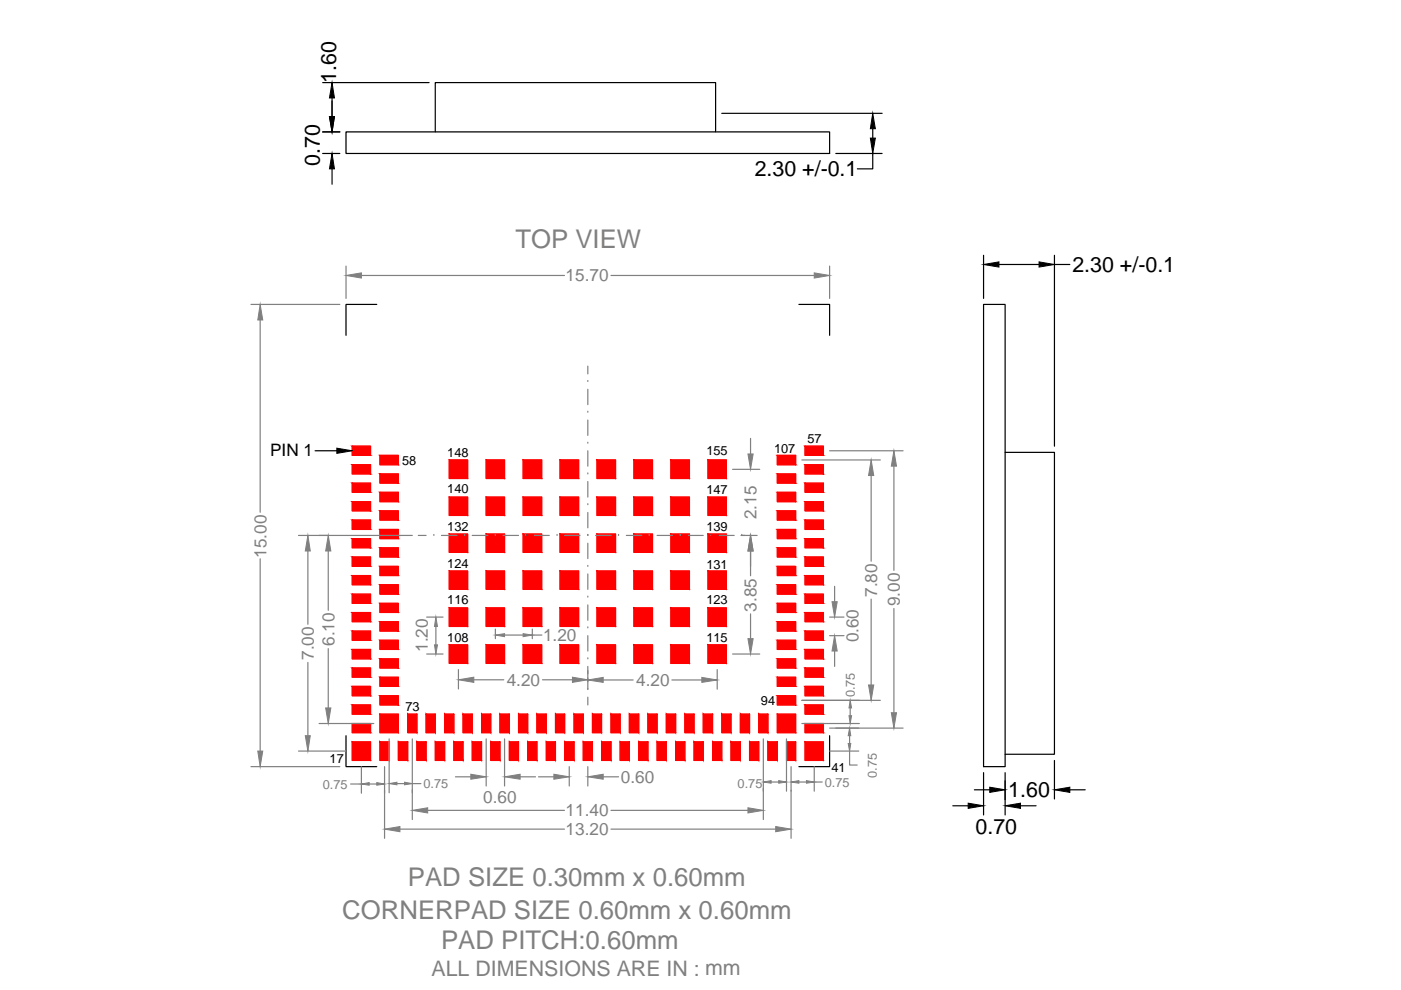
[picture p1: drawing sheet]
<svg xmlns="http://www.w3.org/2000/svg" width="297mm" height="210mm" viewBox="0 0 297 210" stroke-linecap="round" stroke-linejoin="round" font-family="sans-serif">
<!-- layer: 0 -->
<g fill="#f00" stroke="#f00" stroke-width=".21">
<path d="M170.7 94.6v1.9h3.9zM170.7 94.6h3.9v1.9z"/>
<path d="M74.7 94.6v1.9h3.9zM74.7 94.6h3.9v1.9z"/>
<path d="M164.8 96.5v2h3.9zM164.8 96.5h3.9v2z"/>
<path d="M80.6 96.5v2h3.9zM80.6 96.5h3.9v2z"/>
<path d="M170.7 98.5v2h3.9zM170.7 98.5h3.9v2z"/>
<path d="M74.7 98.5v2h3.9zM74.7 98.5h3.9v2z"/>
<path d="M150.1 97.5v4h3.9zM150.1 97.5h3.9v4z"/>
<path d="M142.2 97.5v4h4zM142.2 97.5h4v4z"/>
<path d="M134.4 97.5v4h3.9zM134.4 97.5h3.9v4z"/>
<path d="M126.6 97.5v4h3.9zM126.6 97.5h3.9v4z"/>
<path d="M118.7 97.5v4h4zM118.7 97.5h4v4z"/>
<path d="M110.9 97.5v4h4zM110.9 97.5h4v4z"/>
<path d="M103.1 97.5v4h3.9zM103.1 97.5h3.9v4z"/>
<path d="M95.3 97.5v4h3.8zM95.3 97.5h3.8v4z"/>
<path d="M164.8 100.5v1.9h3.9zM164.8 100.5h3.9v1.9z"/>
<path d="M80.6 100.5v1.9h3.9zM80.6 100.5h3.9v1.9z"/>
<path d="M170.7 102.4v2h3.9zM170.7 102.4h3.9v2z"/>
<path d="M74.7 102.4v2h3.9zM74.7 102.4h3.9v2z"/>
<path d="M164.8 104.4v2h3.9zM164.8 104.4h3.9v2z"/>
<path d="M80.6 104.4v2h3.9zM80.6 104.4h3.9v2z"/>
<path d="M170.7 106.4v1.9h3.9zM170.7 106.4h3.9v1.9z"/>
<path d="M74.7 106.4v1.9h3.9zM74.7 106.4h3.9v1.9z"/>
<path d="M150.1 105.4v3.9h3.9zM150.1 105.4h3.9v3.9z"/>
<path d="M142.2 105.4v3.9h4zM142.2 105.4h4v3.9z"/>
<path d="M134.4 105.4v3.9h3.9zM134.4 105.4h3.9v3.9z"/>
<path d="M126.6 105.4v3.9h3.9zM126.6 105.4h3.9v3.9z"/>
<path d="M118.7 105.4v3.9h4zM118.7 105.4h4v3.9z"/>
<path d="M110.9 105.4v3.9h4zM110.9 105.4h4v3.9z"/>
<path d="M103.1 105.4v3.9h3.9zM103.1 105.4h3.9v3.9z"/>
<path d="M95.3 105.4v3.9h3.8zM95.3 105.4h3.8v3.9z"/>
<path d="M164.8 108.3v2h3.9zM164.8 108.3h3.9v2z"/>
<path d="M80.6 108.3v2h3.9zM80.6 108.3h3.9v2z"/>
<path d="M170.7 110.3v2h3.9zM170.7 110.3h3.9v2z"/>
<path d="M74.7 110.3v2h3.9zM74.7 110.3h3.9v2z"/>
<path d="M164.8 112.3v1.9h3.9zM164.8 112.3h3.9v1.9z"/>
<path d="M80.6 112.3v1.9h3.9zM80.6 112.3h3.9v1.9z"/>
<path d="M170.7 114.2v1.9h3.9zM170.7 114.2h3.9v1.9z"/>
<path d="M74.7 114.2v1.9h3.9zM74.7 114.2h3.9v1.9z"/>
<path d="M150.1 113.2v3.9h3.9zM150.1 113.2h3.9v3.9z"/>
<path d="M142.2 113.2v3.9h4zM142.2 113.2h4v3.9z"/>
<path d="M134.4 113.2v3.9h3.9zM134.4 113.2h3.9v3.9z"/>
<path d="M126.6 113.2v3.9h3.9zM126.6 113.2h3.9v3.9z"/>
<path d="M118.7 113.2v3.9h4zM118.7 113.2h4v3.9z"/>
<path d="M110.9 113.2v3.9h4zM110.9 113.2h4v3.9z"/>
<path d="M103.1 113.2v3.9h3.9zM103.1 113.2h3.9v3.9z"/>
<path d="M95.3 113.2v3.9h3.8zM95.3 113.2h3.8v3.9z"/>
<path d="M164.8 116.1v2h3.9zM164.8 116.1h3.9v2z"/>
<path d="M80.6 116.1v2h3.9zM80.6 116.1h3.9v2z"/>
<path d="M170.7 118.1v2h3.9zM170.7 118.1h3.9v2z"/>
<path d="M74.7 118.1v2h3.9zM74.7 118.1h3.9v2z"/>
<path d="M164.8 120.1v1.9h3.9zM164.8 120.1h3.9v1.9z"/>
<path d="M80.6 120.1v1.9h3.9zM80.6 120.1h3.9v1.9z"/>
<path d="M170.7 122v2h3.9zM170.7 122h3.9v2z"/>
<path d="M74.7 122v2h3.9zM74.7 122h3.9v2z"/>
<path d="M150.1 121.1v3.9h3.9zM150.1 121.1h3.9v3.9z"/>
<path d="M142.2 121.1v3.9h4zM142.2 121.1h4v3.9z"/>
<path d="M134.4 121.1v3.9h3.9zM134.4 121.1h3.9v3.9z"/>
<path d="M126.6 121.1v3.9h3.9zM126.6 121.1h3.9v3.9z"/>
<path d="M118.7 121.1v3.9h4zM118.7 121.1h4v3.9z"/>
<path d="M110.9 121.1v3.9h4zM110.9 121.1h4v3.9z"/>
<path d="M103.1 121.1v3.9h3.9zM103.1 121.1h3.9v3.9z"/>
<path d="M95.3 121.1v3.9h3.8zM95.3 121.1h3.8v3.9z"/>
<path d="M164.8 124v2h3.9zM164.8 124h3.9v2z"/>
<path d="M80.6 124v2h3.9zM80.6 124h3.9v2z"/>
<path d="M170.7 126v1.9h3.9zM170.7 126h3.9v1.9z"/>
<path d="M74.7 126v1.9h3.9zM74.7 126h3.9v1.9z"/>
<path d="M164.8 127.9v2h3.9zM164.8 127.9h3.9v2z"/>
<path d="M80.6 127.9v2h3.9zM80.6 127.9h3.9v2z"/>
<path d="M170.7 129.9v1.9h3.9zM170.7 129.9h3.9v1.9z"/>
<path d="M74.7 129.9v1.9h3.9zM74.7 129.9h3.9v1.9z"/>
<path d="M150.1 128.9v3.9h3.9zM150.1 128.9h3.9v3.9z"/>
<path d="M142.2 128.9v3.9h4zM142.2 128.9h4v3.9z"/>
<path d="M134.4 128.9v3.9h3.9zM134.4 128.9h3.9v3.9z"/>
<path d="M126.6 128.9v3.9h3.9zM126.6 128.9h3.9v3.9z"/>
<path d="M118.7 128.9v3.9h4zM118.7 128.9h4v3.9z"/>
<path d="M110.9 128.9v3.9h4zM110.9 128.9h4v3.9z"/>
<path d="M103.1 128.9v3.9h3.9zM103.1 128.9h3.9v3.9z"/>
<path d="M95.3 128.9v3.9h3.8zM95.3 128.9h3.8v3.9z"/>
<path d="M164.8 131.8v2h3.9zM164.8 131.8h3.9v2z"/>
<path d="M80.6 131.8v2h3.9zM80.6 131.8h3.9v2z"/>
<path d="M170.7 133.8v1.9h3.9zM170.7 133.8h3.9v1.9z"/>
<path d="M74.7 133.8v1.9h3.9zM74.7 133.8h3.9v1.9z"/>
<path d="M164.8 135.7v2h3.9zM164.8 135.7h3.9v2z"/>
<path d="M80.6 135.7v2h3.9zM80.6 135.7h3.9v2z"/>
<path d="M170.7 137.7v2h3.9zM170.7 137.7h3.9v2z"/>
<path d="M74.7 137.7v2h3.9zM74.7 137.7h3.9v2z"/>
<path d="M150.1 136.7v4h3.9zM150.1 136.7h3.9v4z"/>
<path d="M142.2 136.7v4h4zM142.2 136.7h4v4z"/>
<path d="M134.4 136.7v4h3.9zM134.4 136.7h3.9v4z"/>
<path d="M126.6 136.7v4h3.9zM126.6 136.7h3.9v4z"/>
<path d="M118.7 136.7v4h4zM118.7 136.7h4v4z"/>
<path d="M110.9 136.7v4h4zM110.9 136.7h4v4z"/>
<path d="M103.1 136.7v4h3.9zM103.1 136.7h3.9v4z"/>
<path d="M95.3 136.7v4h3.8zM95.3 136.7h3.8v4z"/>
<path d="M164.8 139.7v1.9h3.9zM164.8 139.7h3.9v1.9z"/>
<path d="M80.6 139.7v1.9h3.9zM80.6 139.7h3.9v1.9z"/>
<path d="M170.7 141.6v2h3.9zM170.7 141.6h3.9v2z"/>
<path d="M74.7 141.6v2h3.9zM74.7 141.6h3.9v2z"/>
<path d="M164.8 143.6v1.9h3.9zM164.8 143.6h3.9v1.9z"/>
<path d="M80.6 143.6v1.9h3.9zM80.6 143.6h3.9v1.9z"/>
<path d="M170.7 145.5v2h3.9zM170.7 145.5h3.9v2z"/>
<path d="M74.7 145.5v2h3.9zM74.7 145.5h3.9v2z"/>
<path d="M164.8 147.5v2h3.9zM164.8 147.5h3.9v2z"/>
<path d="M80.6 147.5v2h3.9zM80.6 147.5h3.9v2z"/>
<path d="M170.7 149.5v1.9h3.9zM170.7 149.5h3.9v1.9z"/>
<path d="M74.7 149.5v1.9h3.9zM74.7 149.5h3.9v1.9z"/>
<path d="M170.7 153.4v1.9h3.9zM170.7 153.4h3.9v1.9z"/>
<path d="M164.8 151.4v3.9h3.9zM164.8 151.4h3.9v3.9z"/>
<path d="M160.9 151.4v3.9h1.9zM160.9 151.4h1.9v3.9z"/>
<path d="M157 151.4v3.9h1.9zM157 151.4h1.9v3.9z"/>
<path d="M153 151.4v3.9h2zM153 151.4h2v3.9z"/>
<path d="M149.1 151.4v3.9h2zM149.1 151.4h2v3.9z"/>
<path d="M145.2 151.4v3.9h2zM145.2 151.4h2v3.9z"/>
<path d="M141.3 151.4v3.9h2zM141.3 151.4h2v3.9z"/>
<path d="M137.4 151.4v3.9h1.9zM137.4 151.4h1.9v3.9z"/>
<path d="M133.4 151.4v3.9h2zM133.4 151.4h2v3.9z"/>
<path d="M129.5 151.4v3.9h2zM129.5 151.4h2v3.9z"/>
<path d="M125.6 151.4v3.9h2zM125.6 151.4h2v3.9z"/>
<path d="M121.7 151.4v3.9h2zM121.7 151.4h2v3.9z"/>
<path d="M117.8 151.4v3.9h1.9zM117.8 151.4h1.9v3.9z"/>
<path d="M113.8 151.4v3.9h2zM113.8 151.4h2v3.9z"/>
<path d="M109.9 151.4v3.9h2zM109.9 151.4h2v3.9z"/>
<path d="M106 151.4v3.9h2zM106 151.4h2v3.9z"/>
<path d="M102.1 151.4v3.9h2zM102.1 151.4h2v3.9z"/>
<path d="M98.2 151.4v3.9h1.9zM98.2 151.4h1.9v3.9z"/>
<path d="M94.3 151.4v3.9h1.9zM94.3 151.4h1.9v3.9z"/>
<path d="M90.3 151.4v3.9h2zM90.3 151.4h2v3.9z"/>
<path d="M86.4 151.4v3.9h2zM86.4 151.4h2v3.9z"/>
<path d="M80.6 151.4v3.9h3.9zM80.6 151.4h3.9v3.9z"/>
<path d="M74.7 153.4v1.9h3.9zM74.7 153.4h3.9v1.9z"/>
<path d="M170.7 157.3v3.9h3.9zM170.7 157.3h3.9v3.9z"/>
<path d="M166.8 157.3v3.9h1.9zM166.8 157.3h1.9v3.9z"/>
<path d="M162.8 157.3v3.9h2zM162.8 157.3h2v3.9z"/>
<path d="M158.9 157.3v3.9h2zM158.9 157.3h2v3.9z"/>
<path d="M155 157.3v3.9h2zM155 157.3h2v3.9z"/>
<path d="M151.1 157.3v3.9h1.9zM151.1 157.3h1.9v3.9z"/>
<path d="M147.2 157.3v3.9h1.9zM147.2 157.3h1.9v3.9z"/>
<path d="M143.3 157.3v3.9h1.9zM143.3 157.3h1.9v3.9z"/>
<path d="M139.3 157.3v3.9h2zM139.3 157.3h2v3.9z"/>
<path d="M135.4 157.3v3.9h2zM135.4 157.3h2v3.9z"/>
<path d="M131.5 157.3v3.9h1.9zM131.5 157.3h1.9v3.9z"/>
<path d="M127.6 157.3v3.9h1.9zM127.6 157.3h1.9v3.9z"/>
<path d="M123.7 157.3v3.9h1.9zM123.7 157.3h1.9v3.9z"/>
<path d="M119.7 157.3v3.9h2zM119.7 157.3h2v3.9z"/>
<path d="M115.8 157.3v3.9h2zM115.8 157.3h2v3.9z"/>
<path d="M111.9 157.3v3.9h1.9zM111.9 157.3h1.9v3.9z"/>
<path d="M108 157.3v3.9h1.9zM108 157.3h1.9v3.9z"/>
<path d="M104.1 157.3v3.9h1.9zM104.1 157.3h1.9v3.9z"/>
<path d="M100.1 157.3v3.9h2zM100.1 157.3h2v3.9z"/>
<path d="M96.2 157.3v3.9h2zM96.2 157.3h2v3.9z"/>
<path d="M92.3 157.3v3.9h2zM92.3 157.3h2v3.9z"/>
<path d="M88.4 157.3v3.9h1.9zM88.4 157.3h1.9v3.9z"/>
<path d="M84.5 157.3v3.9h1.9zM84.5 157.3h1.9v3.9z"/>
<path d="M80.6 157.3v3.9h1.9zM80.6 157.3h1.9v3.9z"/>
<path d="M74.7 157.3v3.9h3.9zM74.7 157.3h3.9v3.9z"/>
</g>
<!-- layer: top -->
<g fill="none" stroke="#f00" stroke-width=".25">
<path d="M74.7 94.6h3.9v1.9h-3.9zM74.7 98.5h3.9v2h-3.9zM80.6 96.5h3.9v2h-3.9zM95.3 97.5h3.8v4h-3.8zM103.1 97.5h3.9v4h-3.9zM110.9 97.5h4v4h-4zM118.7 97.5h4v4h-4zM126.6 97.5h3.9v4h-3.9zM134.4 97.5h3.9v4h-3.9zM142.2 97.5h4v4h-4zM150.1 97.5h3.9v4h-3.9zM164.8 96.5h3.9v2h-3.9z"/>
<path d="M170.7 98.5h3.9v2h-3.9zM170.7 94.6h3.9v1.9h-3.9zM74.7 102.4h3.9v2h-3.9zM74.7 106.4h3.9v1.9h-3.9zM74.7 110.3h3.9v2h-3.9zM74.7 114.2h3.9v1.9h-3.9zM74.7 118.1h3.9v2h-3.9zM80.6 100.5h3.9v1.9h-3.9zM80.6 104.4h3.9v2h-3.9zM80.6 108.3h3.9v2h-3.9zM80.6 112.3h3.9v1.9h-3.9zM80.6 116.1h3.9v2h-3.9z"/>
<path d="M95.3 113.2h3.8v3.9h-3.8zM95.3 105.4h3.8v3.9h-3.8zM103.1 113.2h3.9v3.9h-3.9zM103.1 105.4h3.9v3.9h-3.9zM110.9 113.2h4v3.9h-4zM110.9 105.4h4v3.9h-4zM118.7 113.2h4v3.9h-4zM118.7 105.4h4v3.9h-4zM126.6 113.2h3.9v3.9h-3.9zM126.6 105.4h3.9v3.9h-3.9zM134.4 113.2h3.9v3.9h-3.9zM134.4 105.4h3.9v3.9h-3.9z"/>
<path d="M142.2 113.2h4v3.9h-4zM142.2 105.4h4v3.9h-4zM150.1 113.2h3.9v3.9h-3.9zM150.1 105.4h3.9v3.9h-3.9zM164.8 116.1h3.9v2h-3.9zM164.8 112.3h3.9v1.9h-3.9zM164.8 108.3h3.9v2h-3.9zM164.8 104.4h3.9v2h-3.9zM164.8 100.5h3.9v1.9h-3.9zM170.7 118.1h3.9v2h-3.9zM170.7 114.2h3.9v1.9h-3.9zM170.7 110.3h3.9v2h-3.9z"/>
<path d="M170.7 106.4h3.9v1.9h-3.9zM170.7 102.4h3.9v2h-3.9zM74.7 122h3.9v2h-3.9zM74.7 126h3.9v1.9h-3.9zM74.7 129.9h3.9v1.9h-3.9zM74.7 133.8h3.9v1.9h-3.9zM74.7 137.7h3.9v2h-3.9zM80.6 120.1h3.9v1.9h-3.9zM80.6 124h3.9v2h-3.9zM80.6 127.9h3.9v2h-3.9zM80.6 131.8h3.9v2h-3.9zM80.6 135.7h3.9v2h-3.9z"/>
<path d="M80.6 139.7h3.9v1.9h-3.9zM95.3 136.7h3.8v4h-3.8zM95.3 128.9h3.8v3.9h-3.8zM95.3 121.1h3.8v3.9h-3.8zM103.1 136.7h3.9v4h-3.9zM103.1 128.9h3.9v3.9h-3.9zM103.1 121.1h3.9v3.9h-3.9zM110.9 136.7h4v4h-4zM110.9 128.9h4v3.9h-4zM110.9 121.1h4v3.9h-4zM118.7 136.7h4v4h-4zM118.7 128.9h4v3.9h-4z"/>
<path d="M118.7 121.1h4v3.9h-4zM126.6 136.7h3.9v4h-3.9zM126.6 128.9h3.9v3.9h-3.9zM126.6 121.1h3.9v3.9h-3.9zM134.4 136.7h3.9v4h-3.9zM134.4 128.9h3.9v3.9h-3.9zM134.4 121.1h3.9v3.9h-3.9zM142.2 136.7h4v4h-4zM142.2 128.9h4v3.9h-4zM142.2 121.1h4v3.9h-4zM150.1 136.7h3.9v4h-3.9zM150.1 128.9h3.9v3.9h-3.9z"/>
<path d="M150.1 121.1h3.9v3.9h-3.9zM164.8 139.7h3.9v1.9h-3.9zM164.8 135.7h3.9v2h-3.9zM164.8 131.8h3.9v2h-3.9zM164.8 127.9h3.9v2h-3.9zM164.8 124h3.9v2h-3.9zM164.8 120.1h3.9v1.9h-3.9zM170.7 137.7h3.9v2h-3.9zM170.7 133.8h3.9v1.9h-3.9zM170.7 129.9h3.9v1.9h-3.9zM170.7 126h3.9v1.9h-3.9zM170.7 122h3.9v2h-3.9z"/>
<path d="M74.7 141.6h3.9v2h-3.9zM74.7 145.5h3.9v2h-3.9zM74.7 149.5h3.9v1.9h-3.9zM74.7 153.4h3.9v1.9h-3.9zM74.7 157.3h3.9v3.9h-3.9zM80.6 157.3h1.9v3.9h-1.9zM80.6 143.6h3.9v1.9h-3.9zM80.6 147.5h3.9v2h-3.9zM80.6 151.4h3.9v3.9h-3.9zM84.5 157.3h1.9v3.9h-1.9zM86.4 151.4h2v3.9h-2zM88.4 157.3h1.9v3.9h-1.9z"/>
<path d="M90.3 151.4h2v3.9h-2zM92.3 157.3h2v3.9h-2zM94.3 151.4h1.9v3.9h-1.9zM96.2 157.3h2v3.9h-2zM98.2 151.4h1.9v3.9h-1.9zM100.1 157.3h2v3.9h-2zM102.1 151.4h2v3.9h-2zM104.1 157.3h1.9v3.9h-1.9zM106 151.4h2v3.9h-2zM108 157.3h1.9v3.9h-1.9zM109.9 151.4h2v3.9h-2zM111.9 157.3h1.9v3.9h-1.9z"/>
<path d="M113.8 151.4h2v3.9h-2zM115.8 157.3h2v3.9h-2zM117.8 151.4h1.9v3.9h-1.9zM119.7 157.3h2v3.9h-2zM121.7 151.4h2v3.9h-2zM123.7 157.3h1.9v3.9h-1.9zM125.6 151.4h2v3.9h-2zM127.6 157.3h1.9v3.9h-1.9zM129.5 151.4h2v3.9h-2zM131.5 157.3h1.9v3.9h-1.9zM133.4 151.4h2v3.9h-2zM135.4 157.3h2v3.9h-2z"/>
<path d="M137.4 151.4h1.9v3.9h-1.9zM139.3 157.3h2v3.9h-2zM141.3 151.4h2v3.9h-2zM143.3 157.3h1.9v3.9h-1.9zM145.2 151.4h2v3.9h-2zM147.2 157.3h1.9v3.9h-1.9zM149.1 151.4h2v3.9h-2zM151.1 157.3h1.9v3.9h-1.9zM153 151.4h2v3.9h-2zM155 157.3h2v3.9h-2zM157 151.4h1.9v3.9h-1.9zM158.9 157.3h2v3.9h-2z"/>
<path d="M160.9 151.4h1.9v3.9h-1.9zM162.8 157.3h2v3.9h-2zM164.8 151.4h3.9v3.9h-3.9zM164.8 147.5h3.9v2h-3.9zM164.8 143.6h3.9v1.9h-3.9zM166.8 157.3h1.9v3.9h-1.9zM170.7 157.3h3.9v3.9h-3.9zM170.7 153.4h3.9v1.9h-3.9zM170.7 149.5h3.9v1.9h-3.9zM170.7 145.5h3.9v2h-3.9zM170.7 141.6h3.9v2h-3.9z"/>
</g>
<!-- layer: 0 -->
<g fill="none" stroke="#000" stroke-width=".25">
<path d="M68.4 17.5h22.6M68.4 32.5h3.7M68.4 28h3.7M70.4 20.8v3.9M70.4 35.8v3.3M73.4 28h102.5v4.5h-102.5zM92.3 28v-10.5h59.4v10.5M153 24h34M177.2 32.5h9.8M185 32.5v3.3h-3.2M185 27.3v2M208.5 54.1v9.2"/>
<path d="M211.8 56.1h8.5M223.6 54.1v40.5M223.6 56.1h3.2M79.9 64.5h-6.5v6.6M169.4 64.5h6.5v6.6M208.5 64.5h4.6v98h-4.6zM66.8 95.6h4.6M213.1 95.9h10.5v64h-10.5M73.4 156v6.5h6.5M175.9 156v6.5h-6.5M202 170.8h3.3M206.6 167.5h3.2"/>
<path d="M208.5 163.8v9M213.1 163.8v9M216.4 170.8h3.3M223.6 161.2v8.2M226.8 167.5h3.3"/>
</g>
<g fill="none" stroke="#808080" stroke-width=".25">
<path d="M73.4 56.4v6.9M76.6 58.4h43.1M129.5 58.4h43.1M175.9 56.4v6.9M53.2 64.5h18.9M55.2 67.8v40.8M124.6 77.6v1.7M124.6 80.9h.1M124.6 87.4h.1M124.6 94h.1M124.6 82.5v3.3M124.6 89.1v3.2"/>
<path d="M124.6 95.6v3.2M155.3 99.5h5.8M159.1 92.9v3.4M170 97.5h16.6M175.9 95.6h15.6M189.5 98.8v22.1M55.2 118.5v40.7M63.3 113.5h24.1M65.3 116.8v15.6M69.6 116.8v12.6M88.7 113.5h1.6M92 113.5h.1"/>
<path d="M93.6 113.5h3.3M98.5 113.5h.1M100.1 113.5h3.3M105 113.5h.1M106.7 113.5h3.2M111.5 113.5h.1M113.2 113.5h3.3M118.1 113.5h.1M119.7 113.5h3.3M124.6 113.5h.1M124.6 100.5h.1M124.6 107h.1"/>
<path d="M124.6 102.1v3.3M124.6 108.7v3.2M124.6 115.2v3.2M126.3 113.5h3.2M131.1 113.5h.1M132.8 113.5h3.3M137.7 113.5h.1M139.3 113.5h3.3M144.2 113.5h.1M145.8 113.5h3.3M150.7 113.5h.1M152.4 113.5h3.3"/>
<path d="M157.1 113.5h3.4M157.3 113.5h.1M159.1 116.8v5.3M184.7 100.8v18.2M69.6 137.5v12.6M90.5 130.8h3.4M90.5 138.7h3.4M92.4 132.8v3.9M105 133.4v2M107 134.6h3.9M112.9 133.4v2M112.9 134.6h2"/>
<path d="M124.6 120.1h.1M124.6 126.6h.1M124.6 133.1h.1M124.6 139.7h.1M124.6 121.7v3.3M124.6 128.3v3.2M124.6 134.8v3.2M155.3 138.7h5.8M159.1 130.2v5.2M175.9 130.8h3M175.9 134.8h3M177 124.3v3.3"/>
<path d="M177 138v3.3M184.7 127v18.2M189.5 129v22.1M63.3 159.2h10.1M65.3 140.4v15.6M67.6 153.4h11.6M82.5 156.7v11.4M87.4 156.7v17.1M97.2 142v4.1M100.5 144.1h6.3M103.1 156.7v10M107 156.7v10"/>
<path d="M115 144.1h6.4M124.6 146.2h.1M124.6 141.3v4.8M124.6 147.8v1.7M127.9 144.2h6.3M142.5 144.2h6.3M152.1 142v4.1M161.8 156.7v17.1M166.8 156.7v11.1M170 148.5h16.6M170 153.4h12.2M175.9 154.4h15.6"/>
<path d="M175.9 159.2h6.2M180.1 159.2v3h1.6M180.1 156v1.6M180.3 150.1v1.7M53.2 162.5h18.9M74.3 166.2h2.3M76.6 162.5v5.7M78.3 166.2h1.6M81.5 162.5v15.2M84.2 166.1h1.6M84.8 175.8h34.9M87.4 166.1h1.8"/>
<path d="M90.7 171.8h29M96.6 164.7h3.2M110.3 164.7h3.2M114.2 164.7h3.2M120.7 162.5v4.2M124.6 162.5v4.2M127.9 164.7h3.2M129.5 175.8h35M129.5 171.8h29.1M163.5 165.8h1.6M167.7 162.5v15.2M169.4 165.8h1.6"/>
<path d="M172.6 162.5v5.3M172.6 165.8h1.7"/>
</g>
<g fill="#808080" stroke="#808080" stroke-width=".21">
<path d="M73.4 58.4l3.2-.5v1.1z"/>
<path d="M172.6 57.9l3.3 .5-3.3 .6z"/>
<path d="M55.2 64.5l.5 3.3h-1z"/>
<path d="M54.7 159.2h1l-.5 3.3z"/>
<path d="M76.6 166.2l1.7-.3v.6z"/>
<path d="M79.9 165.9l1.6 .3-1.6 .3z"/>
<path d="M167.7 165.8l1.7-.3v.6z"/>
<path d="M171 165.5l1.6 .3-1.6 .3z"/>
<path d="M117.4 164.2l3.3 .5-3.3 .5z"/>
<path d="M124.6 164.7l3.3-.5v1z"/>
<path d="M81.5 175.8l3.3-.6v1.1z"/>
<path d="M164.5 175.2l3.2 .6-3.2 .5z"/>
<path d="M82.5 166.1l1.7-.3v.6z"/>
<path d="M85.8 165.8l1.6 .3-1.6 .3z"/>
<path d="M165.1 165.5l1.7 .3-1.7 .3z"/>
<path d="M161.8 165.8l1.7-.3v.6z"/>
<path d="M87.4 171.8l3.3-.5v1.1z"/>
<path d="M158.6 171.3l3.2 .5-3.2 .6z"/>
<path d="M99.8 164.2l3.3 .5-3.3 .5z"/>
<path d="M107 164.7l3.3-.5v1z"/>
<path d="M97.2 144.1l3.3-.5v1.1z"/>
<path d="M121.4 143.6l3.2 .5-3.2 .6z"/>
<path d="M124.6 144.2l3.3-.6v1.1z"/>
<path d="M148.8 143.6l3.3 .6-3.3 .5z"/>
<path d="M105 134.6l2-.2v.6z"/>
<path d="M110.9 134.4l2 .2-2 .4z"/>
<path d="M92.4 130.8l.4 2h-.7z"/>
<path d="M92.1 136.7h.7l-.4 2z"/>
<path d="M158.6 135.4h1.1l-.6 3.3z"/>
<path d="M159.1 113.5l.6 3.3h-1.1z"/>
<path d="M158.6 96.3h1.1l-.6 3.2z"/>
<path d="M189.5 95.6l.6 3.2h-1.1z"/>
<path d="M189 151.1h1.1l-.6 3.3z"/>
<path d="M179.8 157.6h.6l-.3 1.6z"/>
<path d="M180.1 154.4l.3 1.6h-.6z"/>
<path d="M184.7 97.5l.6 3.3h-1.1z"/>
<path d="M184.2 145.2h1.1l-.6 3.3z"/>
<path d="M180 151.8h.6l-.3 1.6z"/>
<path d="M180.3 148.5l.3 1.6h-.6z"/>
<path d="M177 134.8l.5 3.2h-1.1z"/>
<path d="M176.4 127.6h1.1l-.5 3.2z"/>
<path d="M65.3 113.5l.5 3.3h-1.1z"/>
<path d="M64.7 156h1.1l-.5 3.2z"/>
<path d="M69 150.1h1.1l-.5 3.3z"/>
<path d="M69.6 113.5l.5 3.3h-1.1z"/>
</g>
<path d="M70.4 32.5l.5 3.3h-1zM69.9 24.7h1l-.5 3.3zM70.4 17.5l.5 3.3h-1zM185 24l.6 3.3h-1.1zM184.5 29.3h1.1l-.6 3.2zM208.5 56.1l3.3-.6v1.1zM220.3 55.5l3.3 .6-3.3 .5zM71.4 95l3.3 .6-3.3 .5zM205.3 170.3l3.2 .5-3.2 .6zM209.8 166.9l3.3 .6-3.3 .5zM213.1 170.8l3.3-.5v1.1zM223.6 167.5l3.2-.6v1.1z" fill="#000" stroke="#000" stroke-width=".21"/>
<g font-size="5.5" fill="#808080">
<text x="109.3" y="52.6">TOP VIEW</text>
<text x="86.5" y="187.9">PAD SIZE 0.30mm x 0.60mm</text>
<text x="72.6" y="194.9">CORNERPAD SIZE 0.60mm x 0.60mm</text>
<text x="93.5" y="201.2">PAD PITCH:0.60mm</text>
</g>
<g font-size="4.5">
<text x="71.3" y="17.6" transform="rotate(-90 71.3 17.6)">1.60</text>
<text x="67.8" y="35.2" transform="rotate(-90 67.8 35.2)">0.70</text>
<text x="160" y="37.4">2.30 +/-0.1</text>
<text x="227.4" y="57.7">2.30 +/-0.1</text>
<text x="213.8" y="169.1">1.60</text>
<text x="206.8" y="176.9">0.70</text>
</g>
<text font-size="4.5" fill="#808080" x="91.5" y="206.9">ALL DIMENSIONS ARE IN : mm</text>
<g font-size="3.6" fill="#808080">
<text x="119.9" y="59.7">15.70</text>
<text x="160.4" y="110.1" transform="rotate(-90 160.4 110.1)">2.15</text>
<text x="56.5" y="118.2" transform="rotate(-90 56.5 118.2)">15.00</text>
<text x="160.4" y="129.7" transform="rotate(-90 160.4 129.7)">3.85</text>
<text x="186" y="126.6" transform="rotate(-90 186 126.6)">7.80</text>
<text x="190.8" y="128.5" transform="rotate(-90 190.8 128.5)">9.00</text>
<text x="70.9" y="137" transform="rotate(-90 70.9 137)">6.10</text>
<text x="115.1" y="136">1.20</text>
<text x="182" y="136.2" transform="rotate(-90 182 136.2)">0.60</text>
<text x="66.5" y="139.9" transform="rotate(-90 66.5 139.9)">7.00</text>
<text x="90.7" y="138.2" transform="rotate(-90 90.7 138.2)">1.20</text>
<text x="107.4" y="145.4">4.20</text>
<text x="134.9" y="145.4">4.20</text>
<text x="131.7" y="166">0.60</text>
<text x="102.4" y="170.2">0.60</text>
<text x="119.9" y="173.1">11.40</text>
<text x="119.9" y="177.1">13.20</text>
</g>
<text font-size="3.6" x="57.3" y="96.8">PIN 1</text>
<g font-size="2.7">
<text x="164.1" y="96">107</text>
<text x="171.2" y="93.8">57</text>
<text x="85.3" y="98.7">58</text>
<text x="94.8" y="96.8">148</text>
<text x="149.8" y="96.5">155</text>
<text x="94.8" y="104.5">140</text>
<text x="149.8" y="104.7">147</text>
<text x="94.8" y="112.6">132</text>
<text x="149.8" y="112.7">139</text>
<text x="94.8" y="120.4">124</text>
<text x="149.8" y="120.6">131</text>
<text x="94.8" y="128.1">116</text>
<text x="149.8" y="128.1">123</text>
<text x="94.8" y="136.1">108</text>
<text x="149.8" y="136.1">115</text>
<text x="161.3" y="149.5">94</text>
<text x="86" y="150.7">73</text>
<text x="69.9" y="161.8">17</text>
<text x="176.3" y="163.7">41</text>
</g>
<g font-size="2.7" fill="#808080">
<text x="181.2" y="147.9" transform="rotate(-90 181.2 147.9)">0.75</text>
<text x="68.5" y="167.2">0.75</text>
<text x="89.8" y="167.1">0.75</text>
<text x="156.4" y="167">0.75</text>
<text x="174.9" y="166.8">0.75</text>
<text x="185.9" y="164.9" transform="rotate(-90 185.9 164.9)">0.75</text>
</g>
</svg>
